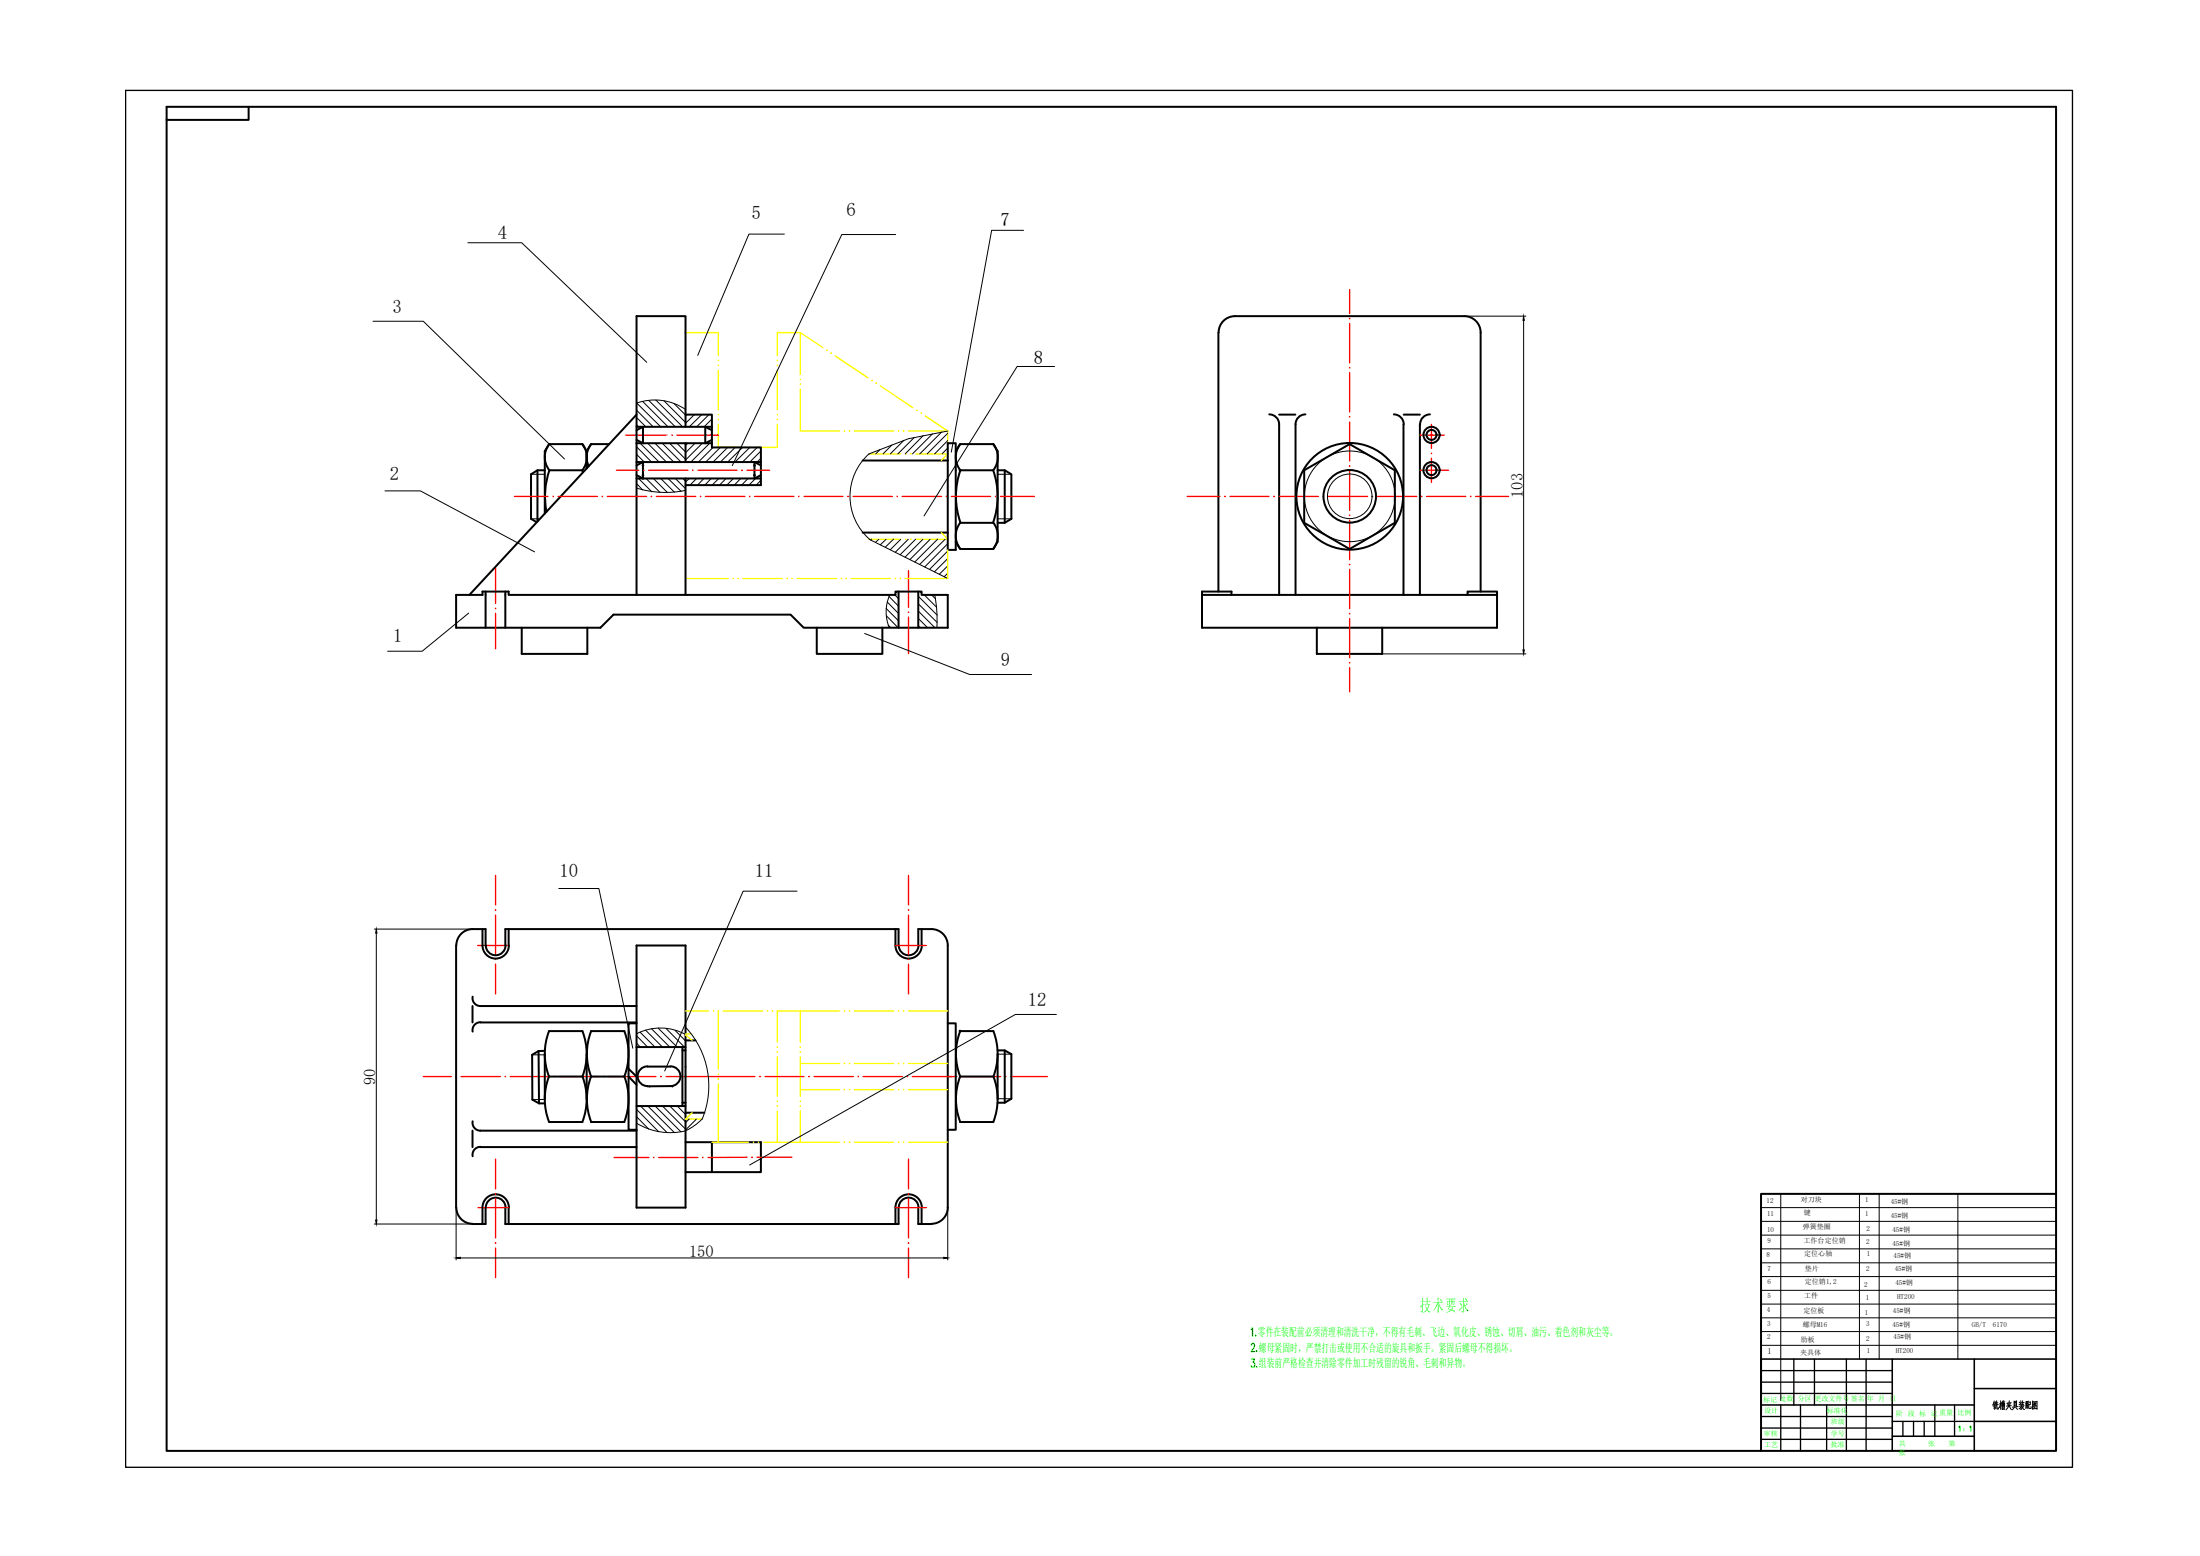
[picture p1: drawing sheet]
<svg xmlns="http://www.w3.org/2000/svg" width="420mm" height="297mm" viewBox="0 0 420 297" stroke-linecap="round" stroke-linejoin="round" font-family="sans-serif">
<g fill="none" stroke="#000" stroke-width=".38">
<path d="M31.8 20.4h360.9v256.6h-360.9zM47.5 20.4v2.5h-15.7M121.6 79.1l-32 34.5M130.9 79.1h5.1v2.4M232.7 63.5v49.4M235.8 60.4h43.9a3.1 3.1 0 0 1 3.1 3.1M235.8 60.4a3.1 3.1 0 0 0-3.1 3.1M242.4 79.1a1.88 1.88 0 0 1 1.9 1.9M244.3 79.1h3.1M249.3 79.1a1.88 1.88 0 0 0-1.9 1.9M266.2 79.1a1.88 1.88 0 0 1 1.9 1.9M268.1 79.1h3.1"/>
<path d="M273.1 79.1a1.88 1.88 0 0 0-1.9 1.9M282.8 63.5v49.4M102.6 89.8v9.7M104 89.8h-1.4l-1.2 .7v8.5l1.1 .7M104.9 84.8a4 4 0 0 0 0 5h6.3a4 4 0 0 0 0-5M104.9 89.7a15 15 0 0 0-.5 8M111.2 89.7l.1 .4M112.9 84.8a4 4 0 0 0-.5 4.2M116.3 84.8h-3.4l-.9 1.3v3.3v-3.3l-.8-1.3h-6.3l-.9 1.3v11.9M121.6 84.6h14.4M121.6 84.6v29M121.6 88.2h1.2l-1.2 .6"/>
<path d="M121.6 91.3h23.7M121.6 81.5h1.2M122.8 81.5v3.1l-1.2-.6M130.9 81.5v-21.1h-9.3v24.2M130.9 84.6v3.6M130.9 91.3v22.3M134.7 81.5h-11.9l-1.2 .6M134.7 81.5h1.3M134.7 81.5v3.1l1.3-.6M134.7 81.5l1.3 .6M136 81.5v3.9h9.3v2.8M144.1 88.2h-21.3v3.1l-1.2-.6"/>
<path d="M144.1 88.2h1.2M144.1 88.2v3.1l1.2-.6M144.1 88.2l1.2 .6M145.3 88.2v4.4h-14.4M164.7 87.9h16.3M181 84.6h1.5v20.4h-1.5zM182.5 86.1l.9-1.3h6.3l.8 1.3v17.3l-.8 1.4M183.4 84.8a4 4 0 0 0 0 5h6.3a4 4 0 0 0 0-5M183.4 89.7a15 15 0 0 0 0 10.1M189.7 89.7a15 15 0 0 1 0 10.1M190.5 99.8h1.4M190.5 89.8h1.4"/>
<path d="M191.9 89.8l1.3 .7v8.5l-1.3 .8zM244.3 81v32.6M247.4 81v32.6M249.1 89.8l8.7-5 8.6 5v10l-8.6 5-8.7-5zM268 81v32.6M271.2 81v32.6M87.1 113.6h5v-.7h5v.7h73.9v-.7h5v.7h5v6.2h-27.5l-2.5-2.5h-33.8l-2.5 2.5h-27.6zM92.7 112.9v6.9M96.5 112.9v6.9M99.6 119.8v5h12.6v-5M156 119.8v5h12.5v-5M164.7 101.7h16.3"/>
<path d="M171.6 112.9v6.9M175.4 112.9v6.9M182.5 103.4l.9 1.4h6.3M183.4 104.8a4 4 0 0 1 0-5h6.3a4 4 0 0 1 0 5M229.6 113.6h56.3M235.2 113.6v-.7h-5.6v6.9h56.3v-6.9h-5.6v.7M251.5 119.8v5h12.5v-5M92.1 177.4v3.1a2.52 2.52 0 0 0 2.6 2.5 2.52 2.52 0 0 0 2.5-2.5l-.1-3.1M171 177.4v3.1a2.52 2.52 0 0 0 2.5 2.5 2.52 2.52 0 0 0 2.6-2.5M176 177.4v3.1M177.9 177.4h-2.5v3.1M177.9 177.4a3.1 3.1 0 0 1 3.1 3.1v50a3.1 3.1 0 0 1-3.1 3.1"/>
<path d="M87.1 180.5v50M87.2 180.5a3.1 3.1 0 0 1 3.1-3.1h2.4v3.1M90.2 192.1v3.1M90.3 190.3a1.5 1.5 0 0 0 1.4 1.8M91.7 195.2h29.9M91.7 192.1h29.9M91.7 195.1a1.5 1.5 0 0 0-1.4 1.8M92.8 180.5a1.88 1.88 0 0 0 1.9 1.9 1.88 1.88 0 0 0 1.8-1.9M96.5 180.5v-3.1h75.1v3.1M121.6 180.5h9.3v50h-9.3zM121.6 195.4h-1.6v20.3h1.6M121.6 199.9h8.7"/>
<path d="M130.9 199.9h-.6v11.2h.6M130.9 198.6h1.9M171.6 180.5a1.88 1.88 0 0 0 1.9 1.9 1.88 1.88 0 0 0 1.9-1.9M181 195.4h1.5v20.3h-1.5M183.3 196.8h6.4a12 12 0 0 1 0 8.7M183.4 196.8a12 12 0 0 0 0 8.7 12 12 0 0 0 0 8.6M90.2 215.8v3.2M90.3 214.1a1.5 1.5 0 0 0 1.4 1.7M91.7 219h29.9M91.7 215.8h29.9M91.7 218.9a1.5 1.5 0 0 0-1.4 1.8M102.9 200.6l-1.3 .8 .1 8.5 1.2 .7h1.1"/>
<path d="M102.9 200.6v10M104 200.6h-1.1M104 201.2v8.6M104.8 214.2h6.4M104.8 205.5h6.4M104.8 205.5a12 12 0 0 1 0-8.7h6.4a12.1 12.1 0 0 1 0 8.7M104.8 205.5a12 12 0 0 0 0 8.6M111.2 205.5a12 12 0 0 1 0 8.6M112 201.2v8.6M112.8 214.2h6.4M112.8 205.5h6.4M112.9 205.5a12.4 12.4 0 0 1-.1-8.7h6.4a12 12 0 0 1 0 8.7"/>
<path d="M112.9 205.5a12 12 0 0 0 0 8.6M119.2 205.5a12 12 0 0 1 0 8.6M120 204l1.6 1.5M120 205.5l1.6 1.6M121.6 211.1h8.7M122.3 204.1l.9-.5h4.9a1.88 1.88 0 0 1 1.8 1.9 1.88 1.88 0 0 1-1.8 1.8h-4.4a1.88 1.88 0 0 1-1.8-1.1 1.88 1.88 0 0 1 .4-2.1zM124.1 207.4h.1M128.4 207.4h.1M130.3 210.5h.6M130.3 200.5h.6M130.9 218h14.4v5.8h-14.4M130.9 212.4h3.6"/>
<path d="M136 218v5.7M183.3 214.2h6.4M183.3 205.5h6.4M189.7 205.5a12 12 0 0 1 0 8.6M190.5 200.5h1.4l1.3 .7v8.5l-1.3 .8h-1.4M190.5 201.2v8.6M191.9 200.5v10M87.2 230.5a3.1 3.1 0 0 0 3.1 3.1M92.1 233.7v-3.2a2.52 2.52 0 0 1 2.6-2.5 2.52 2.52 0 0 1 2.5 2.5l-.1 3.2M92.7 230.5v3.2h-2.5M92.8 230.5a1.88 1.88 0 0 1 1.9-1.9 1.88 1.88 0 0 1 1.8 1.9M96.5 230.5v3.2h75.1v-3.2"/>
<path d="M171.6 230.5a1.88 1.88 0 0 1 1.9-1.9 1.88 1.88 0 0 1 1.9 1.9M175.4 230.5v3.2h2.5M176 230.5v3.2M176.1 230.5a2.52 2.52 0 0 0-2.6-2.5 2.52 2.52 0 0 0-2.5 2.5v3.2M392.7 227.9h-56.4v42.1M336.3 259.4v17.6"/>
<circle cx="257.8" cy="94.7" r="10.2"/>
<circle cx="257.8" cy="94.7" r="5"/>
<circle cx="273.4" cy="89.8" r="1.55"/>
<circle cx="273.4" cy="83" r="1.55"/>
<circle cx="273.4" cy="89.8" r=".95"/>
<circle cx="273.4" cy="83" r=".95"/>
</g>
<g fill="none" stroke="#000" stroke-width=".25">
<path d="M24 17.3h371.8v262.8h-371.8zM342.6 259.4v8.8M346.5 259.4v8.8M352.6 259.4v17.6M356.4 259.4v17.6M336.3 263.8h25.1M336.3 261.6h25.1M336.3 274.8h25.1M336.3 272.6h25.1M336.3 270.4h25.1M336.3 266h25.1M340.1 268.2v8.8"/>
<path d="M343.9 268.2v8.8M348.9 268.2v8.8M361.4 271.3h15.6M363.4 271.3v2.9M365.4 271.3v2.9M367.5 271.3v2.9M369.5 268.2v6M373.3 268.2v6"/>
</g>
<path d="M336.3 259.4h56.4M361.4 259.4v17.6M377 259.4v17.6M336.3 268.2h40.7M361.4 274.2h15.6M377 271.3h15.7M377 265.1h15.7" fill="none" stroke="#000" stroke-width=".3"/>
<path d="M374.1 272.4l.2-.2v1M376.2 272.4l.2-.2v1" fill="none" stroke="#0f0" stroke-width=".25"/>
<g fill="none" stroke="#000" stroke-width=".19">
<path d="M380.9 267.4l-.3 .9M380.9 268.1v.7M381 268l-.3 .1M381 267.8h-.2M381 268.3l-.4 .1M381 268.6l-.2 .3M381.2 267.6l-.2 .5M381.2 268.2l-.1 .6-.2 .3M381.3 267.4v.8M381.4 268.2v.8h.3l-.1-.3M381.5 267.8l-.4 .1M381.6 268.1l-.6 .1"/>
<path d="M382.1 267.4v1.7M382.1 268l-.3 .7M382.1 268l.1 .3M382.3 268h-.4M382.3 267.9v.6M382.4 268.5v.6l.4-.1M382.4 268.2h.4M382.5 267.4v1M382.7 267.4l-.1 .9M382.7 268.8h-.3M382.8 267.9l-.5 .1M382.8 268.5l-.4 .1"/>
<path d="M382.8 268.5v.6M382.8 267.9v.4M382.8 268.3l-.5 .1M382.9 267.6l-.6 .1M383.4 267.9l.1 .4M383.7 268.4l.5 .7M383.7 267.4l-.1 1-.5 .7M383.9 267.9l-.1 .4M384.1 268.3l-.9 .1M384.1 267.8l-.8 .1M384.7 267.4v1.1M384.7 268.7l-.4 .4"/>
<path d="M385 268.7l.3 .4M385 267.7l-.3 .1M385 268h-.3M385 268.3h-.3M385.1 267.5l-.4 .1M385.1 267.4v1.1M385.4 268.5l-1.1 .1M385.6 267.7l.2 .1M385.9 268l-.3 .2M385.9 267.4v.9M386 268.6v.5M386.1 268.2l.1 .1"/>
<path d="M386.1 268.5l.4 .6h.2M386.2 268.4l-.6 .6M386.2 268.8l-.3 .3M386.3 267.4v.7M386.4 268.5l-.1 .2M386.5 268.1h-.4M386.6 267.7l-.6 .1M386.6 268.3l-.9 .2M386.9 267.8v1.1M387 267.6v.8M387.2 267.6l.1 .7M387.2 268.5h-.2"/>
<path d="M387.3 268.7l-.4 .1M387.3 267.8l-.4 .1M387.3 267.8v1.1M387.5 268.1v.7l.1 .1 .3-.1v-.3M387.5 267.5l-.6 .1M387.8 267.6v.5l-.3 .1M387.8 267.7h-.3M388.2 268.9l.8 .1M388.2 267.4v1.7M388.5 268l.5 .4M388.5 268.6l.2 .2M388.6 268.4l.1 .1"/>
<path d="M388.6 267.7l-.2 .5M388.8 267.9h-.3M388.9 267.8l-.6 .7M389 267.5v1.5M389 267.6h-.8"/>
</g>
<g fill="none" stroke="#f00" stroke-width=".25">
<path d="M257.8 55.3v4.6M257.8 61.8v7.5M257.8 71.1v7.5M98.2 94.8h6.5M106.6 94.8h7.5M116 94.8h7.5M117.7 89.8h4.3M119.5 83h7.9M123.9 89.8h7.5M125.3 94.8h7.6M129.3 83h7.9M133.3 89.8h7.5"/>
<path d="M134.7 94.8h7.6M142.6 89.8h4.4M144.1 94.8h7.5M153.5 94.8h7.5M162.9 94.8h7.5M172.3 94.8h7.5M181.7 94.8h7.5M191.1 94.8h6.5M226.7 94.8h6.3M234.9 94.8h7.5M244.3 94.8h7.5M253.6 94.8h7.6"/>
<path d="M257.8 80.5v7.5M257.8 89.9v7.5M257.8 99.3v7.5M263 94.8h7.6M271.2 89.8h5.4M271.2 83h4.6M272.4 94.8h7.5M273.4 81v4.6M273.4 87.5v4.6M281.8 94.8h6.3M94.6 108.4v6.8M94.6 117.1v6.8"/>
<path d="M173.5 109v6.9M173.5 117.8v7M257.8 108.7v7.5M257.8 118.1v7.5M257.8 127.5v4.6M94.6 167.1v5.7M94.6 174.7v7.5M173.5 167.1v5.7M173.5 174.7v7.5M91.3 180.5h5.8M94.6 184.1v5.7M171 180.5h5.9"/>
<path d="M173.5 184.1v5.7M80.8 205.5h5.4M88 205.5h7.6M97.4 205.5h7.6M106.8 205.5h7.5M116.2 205.5h9.1M127.2 205.5h17M146.1 205.5h7.5M155.5 205.5h7.5M164.8 205.5h7.6M174.2 205.5h8.3M183.6 205.5h7.5"/>
<path d="M193 205.5h7M91.3 230.5h5.8M94.6 221.3v5.7M94.6 228.8v7.5M94.6 238.2v5.7M117.2 221h6.7M125.8 221h7.5M142.7 220.9l-7.5 .1M144.6 220.9h6.6M171 230.5h5.9M173.5 221.3v5.7M173.5 228.8v7.5"/>
<path d="M173.5 238.2v5.7"/>
</g>
<g fill="#f00" stroke="#f00" stroke-width=".19">
<path d="M87 205.5h.2z"/>
<path d="M105.8 205.5h.2z"/>
<path d="M94.6 116.1h.1z"/>
<path d="M94.6 173.7h.1z"/>
<path d="M94.6 183.1h.1z"/>
<path d="M173.4 173.7h.2z"/>
<path d="M173.4 183.1h.2z"/>
<path d="M173.4 237.3h.2z"/>
<path d="M173.4 227.9h.2z"/>
<path d="M94.6 237.3h.1z"/>
<path d="M257.7 126.5h.1z"/>
<path d="M257.7 107.7l.1 .1v.1z"/>
<path d="M257.7 98.4h.1z"/>
<path d="M257.7 89h.1z"/>
<path d="M257.8 60.7v.2z"/>
<path d="M233.9 94.8h.1z"/>
<path d="M243.3 94.7v.2z"/>
<path d="M252.7 94.7v.2z"/>
<path d="M271.5 94.7v.2z"/>
<path d="M141.6 89.8h.2z"/>
<path d="M143.5 220.9h.2z"/>
<path d="M273.3 86.6h.2z"/>
<path d="M126.1 205.5h.2z"/>
<path d="M182.6 205.5h.2z"/>
<path d="M114.9 94.8h.2z"/>
<path d="M133.7 94.8h.2z"/>
<path d="M143.1 94.8h.2z"/>
<path d="M161.9 94.8h.1z"/>
<path d="M180.7 94.8h.1z"/>
<path d="M190.1 94.8h.1z"/>
<circle cx="96.5" cy="205.5" r=".07"/>
<circle cx="115.3" cy="205.5" r=".07"/>
<circle cx="173.5" cy="116.9" r=".07"/>
<circle cx="94.7" cy="227.9" r=".07"/>
<circle cx="257.8" cy="117.2" r=".07"/>
<circle cx="257.8" cy="79.6" r=".07"/>
<circle cx="257.8" cy="70.2" r=".07"/>
<circle cx="262.1" cy="94.8" r=".07"/>
<circle cx="280.9" cy="94.8" r=".07"/>
<circle cx="132.3" cy="89.8" r=".07"/>
<circle cx="123" cy="89.8" r=".07"/>
<circle cx="128.4" cy="83" r=".07"/>
<circle cx="134.2" cy="221" r=".07"/>
<circle cx="124.9" cy="221" r=".07"/>
<circle cx="145.2" cy="205.5" r=".07"/>
<circle cx="154.5" cy="205.5" r=".07"/>
<circle cx="163.9" cy="205.5" r=".07"/>
<circle cx="173.3" cy="205.5" r=".07"/>
<circle cx="192.1" cy="205.5" r=".07"/>
<circle cx="105.7" cy="94.8" r=".07"/>
<circle cx="124.4" cy="94.8" r=".07"/>
<circle cx="152.6" cy="94.8" r=".07"/>
<circle cx="171.4" cy="94.8" r=".07"/>
</g>
<!-- layer: 0 -->
<g fill="none" stroke="#000" stroke-width=".19">
<path d="M89.4 46.3h10.2l23.9 22.9M149.8 44.7h-6.8l-9.7 23.1M171.1 44.8h-10.3l-20.9 44.1M195.5 44h-6.1l-7.7 42.3M71.2 61.3h9.6l27 26.3M121.6 79.7l1.7 1.8M121.6 78.3l3.1 3.2M121.6 77a10.4 10.4 0 0 1 9.4 1.2M121.6 76.9l4.6 4.6M122.7 76.6l4.9 4.9M123.9 76.4l5.1 5.1M125.3 76.4l5.1 5.1"/>
<path d="M126.8 76.5l4.1 4.1M128.7 77l2.2 2.2M131.2 79.1l-.3 .3M132.6 79.1l-1.7 1.7M134 79.1l-2.4 2.4M135.4 79.1l-2.4 2.4M136 80l-1.5 1.5M201.4 70h-7.1l-17.8 28.5M279.9 60.4h11.5M291 61.2v62.9M73.5 93.7h6.8l21.8 11.7M101.4 90.5h2.6"/>
<path d="M101.4 99h1.7M121.6 92.3l1.2 1.2M121.6 88.1l.1 .1M121.6 86.7l1.4 1.5M121.6 85.3l2.8 2.9M121.6 81.1l.3 .4M121.6 93.2a18.6 18.6 0 0 0 9.4 .4M121.9 91.3l2.6 2.6M122.2 84.6l3.7 3.6M123.4 91.3l2.7 2.7M123.7 84.6l3.6 3.6M124.8 91.3l2.7 2.8"/>
<path d="M125.1 84.6l3.6 3.6M126.2 91.3l2.6 2.7M126.5 84.6l3.6 3.6M127.6 91.3l2.5 2.5M127.9 84.6l3 3.1M129 91.3l1.9 2M129.3 84.6l1.6 1.7M130.4 91.3l.5 .6M130.7 84.6l.2 .3M131.3 84.6l-.4 .4M131.6 91.3l-.7 .7M132.7 84.6l-1.8 1.8"/>
<path d="M133 91.3l-1.2 1.3M134.1 84.6l-3.2 3.2M134.4 91.3l-1.2 1.3M135.5 84.6l-3.6 3.6M135.8 91.3l-1.2 1.3M136 81.4l-.1 .1M136.2 85.4l-2.8 2.8M137.3 91.3l-1.3 1.3M137.6 85.4l-2.8 2.8M138.7 91.3l-1.3 1.3M139 85.4l-2.8 2.8M140.1 91.3l-1.3 1.3"/>
<path d="M140.4 85.4l-2.8 2.8M141.5 91.3l-1.3 1.3M141.8 85.4l-2.8 2.8M142.9 91.3l-1.3 1.3M143.2 85.4l-2.8 2.8M144.3 91.3l-1.3 1.3M144.6 85.4l-2.8 2.8M145.3 86.1l-2.1 2.1M145.3 87.5l-.7 .7M145.3 91.7l-.9 .9M166 86.6a10.9 10.9 0 0 0 0 16.3M168 85.8l-.8 .8"/>
<path d="M170.3 84.9l-1.7 1.7M172.6 84.1l-2.6 2.5M174.6 83.6l-3.1 3M176.3 83.2l-3.4 3.4M178.1 82.8l-3.8 3.8M179.8 82.5l-4.1 4.1M181 82.3l-7.5 1.5-7.5 2.8M181 82.7l-3.9 3.9M181 84.1l-2.5 2.5M181 85.5l-1.1 1.1M190.5 90.5h2.7M190.5 99h2.7"/>
<path d="M89.5 117l-8.9 7.3h-6.6M166 102.9l15 7.5M166.4 102.9l-.1 .2M167.8 102.9l-.6 .6M169.2 116.1l2.4 2.4M169.2 102.9l-1.1 1.1M169.3 117.5l2.2 2.3M169.4 114.9l2.2 2.2M169.6 119.3l.5 .5M169.8 113.9l1.8 1.8M169.9 113.5a7.9 7.9 0 0 0-.1 6.3M170.6 102.9l-1.5 1.6"/>
<path d="M170.9 113.6l.7 .7M172 102.9l-2 2M173.5 102.9l-2.5 2.5M174.9 102.9l-3 3M175.4 118.1l1.8 1.7M175.4 119.5l.4 .3M175.4 116.7l3.1 3.1M175.4 115.3l3.6 3.5M175.4 113.8l3.6 3.6M175.9 112.9l.1 .2M176.3 102.9l-3.5 3.5M176.5 113.6l2.3 2.3"/>
<path d="M177.7 102.9l-3.9 3.9M177.9 113.6l.7 .7M178.5 113.6a24.6 24.6 0 0 1 .4 6.2M179.1 102.9l-4.4 4.4M180.5 102.9l-4.9 4.9M181 103.8l-4.4 4.4M181 105.2l-3.5 3.5M181 106.6l-2.5 2.6M181 108l-1.6 1.6M181 109.4l-.7 .7M165.1 120.9l20.1 7.9h11.8M264.2 124.8h27.2"/>
<path d="M71.5 177.4h18.6M71.9 178.1v54.8M106.7 169.6h7.7l6.4 30.5M152.2 170.1h-10.3l-15 34.4M121.6 199.1l.7 .8M121.6 197.7l2.1 2.2M121.6 197.3a9.9 9.9 0 0 1 9.4 .2M122.2 197l2.9 2.9M123.3 196.7l3.2 3.2M124.4 196.4l3.5 3.5M125.7 196.3l3.6 3.6M127.2 196.3l3.5 3.6"/>
<path d="M128.9 196.7l2 2M131 196.2a16.4 16.4 0 0 1 3.1 17.4M201.7 193.7h-7.8l-50.7 28.7M101.6 201.4h2.4M104 209.9h-2.3M121.6 214.4a12.4 12.4 0 0 0 9.3 1.5M121.6 213.2l2.3 2.3M121.6 211.8l4.2 4.3M122.3 211.1l5.1 5.1M123.7 211.1l5.1 5.1M125.1 211.1l4.9 5M126.5 211.1l4.4 4.4"/>
<path d="M127.9 211.1l3 3.1M129.4 211.1l1.5 1.7M130.8 211.1l.1 .3M131.6 213.6l-.7 .7M133 213.6l-2.1 2.1M134.1 213.6l-1.5 1.3-1.6 1M190.5 209.7h2.7M190.5 201.2h2.7M71.5 233.7h18.6M87.1 230.7v9.8M181 230.7v9.8M336.3 238.4h56.4"/>
<path d="M336.3 235.8h56.4M336.3 233.2h56.4M336.3 230.5h56.4M340.1 227.9v39.5M355.1 227.9v31.5M358.9 227.9v31.5M373.9 227.9v31.5M87.9 240.1h92.3M336.3 256.8h56.4M336.3 254.2h56.4M336.3 251.6h56.4M336.3 248.9h56.4"/>
<path d="M336.3 246.3h56.4M336.3 243.7h56.4M336.3 241.1h56.4"/>
<circle cx="257.8" cy="94.7" r="8.7"/>
<circle cx="257.8" cy="94.7" r="4.3"/>
</g>
<g fill="none" stroke="#ff0" stroke-width=".25">
<path d="M130.9 63.5h6.3v4.4M137.2 70.7v7.5M148.4 70.7v7.5M152.9 63.5h-4.5v4.4M152.9 63.5v8M152.9 74.3v8h7.4M152.9 63.5l4.3 2.9M159.5 67.9l6.3 4.2M168.1 73.6l6.3 4.2M176.7 79.4l4.3 2.9M137.2 81v4.4h4.2M148.4 81v4.4h-4.1"/>
<path d="M163.2 82.3h7.5M166 86.6h6.1M173.5 82.3h7.5M174.9 86.6h6.1l-1.2 1.3M181 82.3v2.3M130.9 110.4h8.2M141.9 110.4h7.5M152.2 110.4h7.6M162.5 110.4h7.5M166 102.9h6.1M179.8 101.7l1.2 1.2h-6.1M181 105v5.4h-8.1"/>
<path d="M130.9 193h4.4M130.9 197.4h1M130.9 197.6l1.3 1M137.2 193v11.1M138.1 193h7.6M152.9 193v6M160.3 193h-11.9v6M163.2 193h7.5M173.5 193h7.5M132.2 212.4l-1.3 1.2h3.2M136 218h7M137.2 206.9v11.1"/>
<path d="M145.8 218h14.5M148.4 201.7v7.6M148.4 212.1v5.9M152.9 201.7v7.6M152.9 212.1v5.9M152.9 203h7.4M152.9 208h7.4M163.2 218h7.5M163.2 203h7.5M163.2 208h7.5M173.5 218h7.5M173.5 203h7.5"/>
<path d="M173.5 208h7.5"/>
</g>
<g fill="#ff0" stroke="#ff0" stroke-width=".19">
<path d="M148.4 68.8h.1z"/>
<path d="M148.4 69.8h.1z"/>
<path d="M148.4 79.1h.1z"/>
<path d="M148.4 80.1h.1z"/>
<path d="M152.8 72.4h.1z"/>
<path d="M152.8 73.3h.1z"/>
<path d="M142.4 85.3v.2z"/>
<path d="M143.3 85.3v.2z"/>
<path d="M161.2 82.3h.2z"/>
<path d="M158.7 67.4h.1l-.1 .1z"/>
<path d="M167.3 73.1h.1l-.1 .1z"/>
<path d="M175.8 78.9h.2z"/>
<path d="M140.9 110.4h.1z"/>
<path d="M150.3 110.4h.1z"/>
<path d="M151.2 110.4h.2z"/>
<path d="M160.6 110.4h.2z"/>
<path d="M161.5 110.4h.2z"/>
<path d="M170.9 110.4h.2z"/>
<path d="M171.9 110.4h.1z"/>
<path d="M136.2 193h.1z"/>
<path d="M147.4 193h.2z"/>
<path d="M148.4 211.1h.1z"/>
<path d="M152.8 199.8l.1 .1v.1z"/>
<path d="M152.8 200.8h.1z"/>
<path d="M152.8 211.1h.1z"/>
<path d="M161.2 193h.2z"/>
<path d="M162.2 192.9l.1 .1-.1 .1z"/>
<path d="M171.6 192.9l.1 .1-.1 .1z"/>
<path d="M172.5 193h.2z"/>
<path d="M161.2 208h.2z"/>
<path d="M162.2 208h.1z"/>
<path d="M143.8 218h.2z"/>
<path d="M137.1 205h.2z"/>
<path d="M172.9 86.6h.2z"/>
<circle cx="137.2" cy="68.8" r=".07"/>
<circle cx="137.2" cy="69.7" r=".07"/>
<circle cx="137.2" cy="79.1" r=".07"/>
<circle cx="137.2" cy="80.1" r=".07"/>
<circle cx="162.3" cy="82.3" r=".07"/>
<circle cx="171.6" cy="82.3" r=".07"/>
<circle cx="172.6" cy="82.3" r=".07"/>
<circle cx="157.9" cy="66.9" r=".07"/>
<circle cx="166.5" cy="72.6" r=".07"/>
<circle cx="175.1" cy="78.3" r=".07"/>
<circle cx="140" cy="110.4" r=".07"/>
<circle cx="137.2" cy="193" r=".07"/>
<circle cx="146.6" cy="193" r=".07"/>
<circle cx="148.5" cy="199.9" r=".07"/>
<circle cx="148.5" cy="200.8" r=".07"/>
<circle cx="148.5" cy="210.2" r=".07"/>
<circle cx="152.9" cy="210.2" r=".07"/>
<circle cx="161.3" cy="218" r=".07"/>
<circle cx="162.3" cy="218" r=".07"/>
<circle cx="171.6" cy="218" r=".07"/>
<circle cx="172.6" cy="218" r=".07"/>
<circle cx="161.3" cy="203" r=".07"/>
<circle cx="162.3" cy="203" r=".07"/>
<circle cx="171.6" cy="203" r=".07"/>
<circle cx="172.6" cy="203" r=".07"/>
<circle cx="171.6" cy="208" r=".07"/>
<circle cx="172.6" cy="208" r=".07"/>
<circle cx="144.9" cy="218" r=".07"/>
<circle cx="137.2" cy="206" r=".07"/>
<circle cx="174" cy="86.6" r=".07"/>
<circle cx="173" cy="102.9" r=".07"/>
<circle cx="174" cy="102.9" r=".07"/>
</g>
<g fill="#000" stroke="#000" stroke-width=".19">
<circle cx="122.8" cy="90.7" r=".16"/>
<circle cx="122.8" cy="88.8" r=".16"/>
<circle cx="144.1" cy="88.8" r=".16"/>
<circle cx="144.1" cy="90.7" r=".16"/>
<circle cx="183.4" cy="89.8" r=".16"/>
<circle cx="183.3" cy="196.8" r=".16"/>
</g>
<!-- layer: 0 -->
<path d="M291 60.4l.1 .8h-.2zM290.9 124.1h.2l-.1 .7zM71.9 177.4l.1 .7h-.3zM71.7 232.9h.3l-.1 .8zM87.1 240.1l.8-.1v.3zM180.2 240l.8 .1-.8 .2z" fill="#000" stroke="#000" stroke-width=".19"/>
<!-- layer: CAXA4 -->
<path d="M239 253.8l.2-.3v1.5M239 256.8a.32 .32 0 0 1 .4-.4 .32 .32 0 0 1 .2 .5l-.6 1.1h.6M239 259.4h.6l-.3 .6a.5 .5 0 0 1 .3 .6 .5 .5 0 0 1-.4 .4h-.2v-.3M239.8 254.9v.1M240 257.9v.1l.1-.1M240 260.9l.1 .1" fill="none" stroke="#0f0" stroke-width=".25"/>
<g font-size="3.6">
<text x="143.5" y="41.7">5</text>
<text x="161.7" y="41.2">6</text>
<text x="95.1" y="45.7">4</text>
<text x="191.1" y="43.1">7</text>
<text x="75" y="59.8">3</text>
<text x="197.4" y="69.6">8</text>
<text x="74.5" y="91.6">2</text>
<text x="75.1" y="122.6">1</text>
<text x="191.2" y="127.1">9</text>
<text x="106.8" y="167.4">10</text>
<text x="144.1" y="167.4">11</text>
<text x="196.3" y="192.1">12</text>
</g>
<text font-size="3.2" fill="#0f0" x="271.2" y="250.3">技术要求</text>
<g font-size="3.1">
<text x="290.8" y="95" transform="rotate(-90 290.8 95)">103</text>
<text x="71.7" y="207.1" transform="rotate(-90 71.7 207.1)">90</text>
<text x="131.6" y="239.9">150</text>
</g>
<g font-size="2.2" fill="#0f0">
<text x="240.2" y="255">零件在装配前必须清理和清洗干净，不得有毛刺、飞边、氧化皮、锈蚀、切屑、油污、着色剂和灰尘等。</text>
<text x="240.4" y="258">螺母紧固时，严禁打击或使用不合适的旋具和扳手。紧固后螺母不得损坏。</text>
<text x="240.4" y="261">组装前严格检查并清除零件加工时残留的锐角、毛刺和异物。</text>
</g>
<text font-size="1.6" x="337.6" y="258.4">1</text>
<g font-size="1.3">
<text x="337.4" y="229.7">12</text>
<text x="337.5" y="232.2">11</text>
<text x="343.9" y="229.4">对刀块</text>
<text x="344.5" y="232">键</text>
<text x="356.2" y="232.1">1</text>
<text x="356.2" y="229.5">1</text>
<text x="361.1" y="232.5">45#钢</text>
<text x="361.1" y="229.9">45#钢</text>
<text x="337.3" y="239.9">8</text>
<text x="337.5" y="235.2">10</text>
<text x="337.6" y="237.3">9</text>
<text x="344.3" y="234.7">弹簧垫圈</text>
<text x="344.5" y="237.2">工作台定位销</text>
<text x="344.6" y="239.8">定位心轴</text>
<text x="356.4" y="237.5">2</text>
<text x="356.5" y="235">2</text>
<text x="356.6" y="239.8">1</text>
<text x="361.4" y="237.8">45#钢</text>
<text x="361.4" y="235.2">45#钢</text>
<text x="337.6" y="245.1">6</text>
<text x="337.6" y="242.6">7</text>
<text x="344.7" y="242.6">垫片</text>
<text x="344.7" y="245.1">定位销1,2</text>
<text x="356.1" y="245.6">2</text>
<text x="356.4" y="242.7">2</text>
<text x="361.6" y="240.1">45#钢</text>
<text x="361.9" y="242.7">45#钢</text>
<text x="362" y="245.3">45#钢</text>
<text x="337.4" y="250.5">4</text>
<text x="337.6" y="247.8">5</text>
<text x="344.5" y="250.7">定位板</text>
<text x="344.6" y="247.8">工件</text>
<text x="356.2" y="251">1</text>
<text x="356.3" y="248.2">1</text>
<text x="361.5" y="250.6">45#钢</text>
<text x="362.3" y="248">HT200</text>
<text x="337.5" y="255.7">2</text>
<text x="337.5" y="253.1">3</text>
<text x="343.9" y="256.1">肋板</text>
<text x="344.3" y="253.4">螺母M16</text>
<text x="356.4" y="256">2</text>
<text x="356.4" y="253.1">3</text>
<text x="361.4" y="253.4">45#钢</text>
<text x="361.6" y="255.6">45#钢</text>
<text x="376.6" y="253.4">GB/T</text>
<text x="380.6" y="253.4">6170</text>
<text x="343.8" y="258.6">夹具体</text>
<text x="356.5" y="258.3">1</text>
<text x="362.1" y="258.3">HT200</text>
</g>
<g font-size="1.3" fill="#0f0">
<text x="336.7" y="267.6">标记 处数</text>
<text x="336.9" y="269.7">设计</text>
<text x="343.4" y="267.5">分区 更改文件号 签名</text>
<text x="348.9" y="269.8">标准化</text>
<text x="356.5" y="267.5">年 月 日</text>
<text x="336.8" y="274.1">审核</text>
<text x="349.7" y="271.8">班级</text>
<text x="349.7" y="274.1">学号</text>
<text x="362.1" y="270.2">阶 段 标 记 重量</text>
<text x="362.7" y="276">共</text>
<text x="368.2" y="276">张</text>
<text x="372.1" y="276">第</text>
<text x="373.8" y="270.2">比例</text>
<text x="374.8" y="273.2">：</text>
<text x="336.9" y="276.3">工艺</text>
<text x="349.7" y="276.2">批准</text>
<text x="362.6" y="277.7">张</text>
</g>
</svg>
